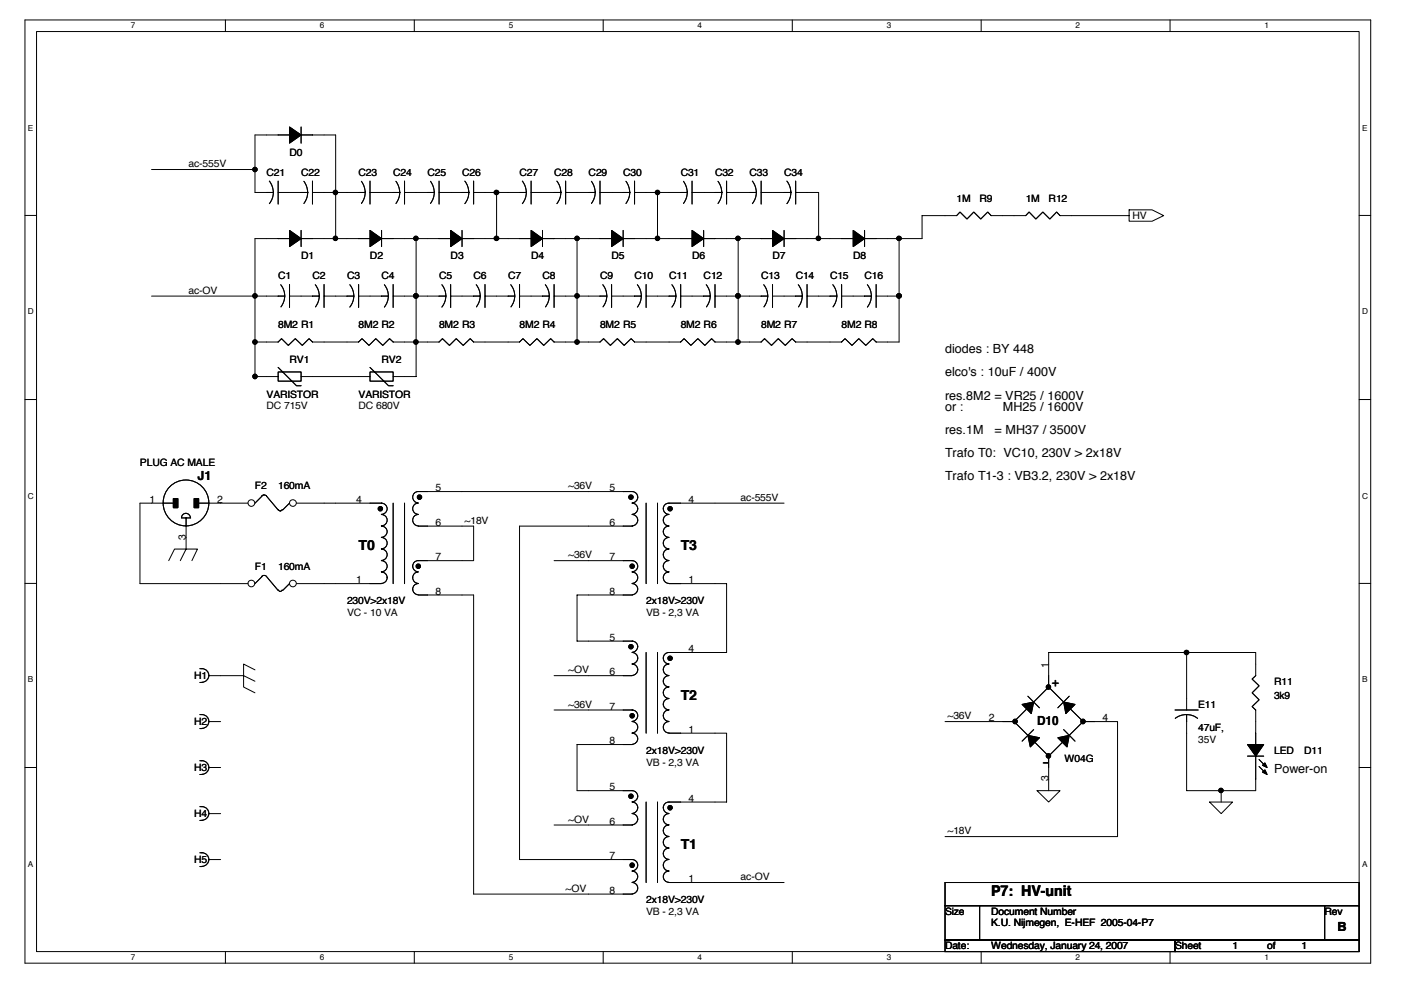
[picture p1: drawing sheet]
<svg xmlns="http://www.w3.org/2000/svg" width="297mm" height="210mm" viewBox="0 0 297 210" stroke-linecap="round" stroke-linejoin="round" font-family="sans-serif">
<path d="M5.3 4.2h285.3v200h-285.3zM7.7 6.7h280.5v195.1h-280.5z" fill="none" stroke="#000" stroke-width=".21"/>
<g fill="#fff">
<path d="M27.8 4.5h.9v1.9h-.9z"/>
<path d="M27.8 202h.9v1.9h-.9z"/>
</g>
<path d="M47.8 4.2v2.5M47.8 201.8v2.4" fill="none" stroke="#000" stroke-width=".21"/>
<g fill="#fff">
<path d="M67.8 4.5h.9v1.9h-.9z"/>
<path d="M67.8 202h.9v1.9h-.9z"/>
</g>
<path d="M87.8 4.2v2.5M87.8 201.8v2.4" fill="none" stroke="#000" stroke-width=".21"/>
<g fill="#fff">
<path d="M107.9 4.5h.9v1.9h-.9z"/>
<path d="M107.9 202h.9v1.9h-.9z"/>
</g>
<path d="M127.9 4.2v2.5M127.9 201.8v2.4" fill="none" stroke="#000" stroke-width=".21"/>
<g fill="#fff">
<path d="M147.9 4.5h.9v1.9h-.9z"/>
<path d="M147.9 202h.9v1.9h-.9z"/>
</g>
<path d="M168 4.2v2.5M168 201.8v2.4" fill="none" stroke="#000" stroke-width=".21"/>
<g fill="#fff">
<path d="M188 4.5h.9v1.9h-.9z"/>
<path d="M188 202h.9v1.9h-.9z"/>
</g>
<path d="M208 4.2v2.5M208 201.8v2.4" fill="none" stroke="#000" stroke-width=".21"/>
<g fill="#fff">
<path d="M228.1 4.5h.9v1.9h-.9z"/>
<path d="M228.1 202h.9v1.9h-.9z"/>
</g>
<path d="M248.1 4.2v2.5M248.1 201.8v2.4" fill="none" stroke="#000" stroke-width=".21"/>
<g fill="#fff">
<path d="M268.1 4.5h.9v1.9h-.9z"/>
<path d="M268.1 202h.9v1.9h-.9z"/>
<path d="M5.9 26.2h1.2v1.9h-1.2z"/>
<path d="M288.8 26.2h1.1v1.9h-1.1z"/>
<path d="M5.9 65.2h1.3v1.9h-1.3z"/>
<path d="M288.8 65.2h1.2v1.9h-1.2z"/>
</g>
<path d="M5.3 45.7h2.4M288.2 45.7h2.4" fill="none" stroke="#000" stroke-width=".21"/>
<g fill="#fff">
<path d="M5.9 104.2h1.3v1.9h-1.3z"/>
<path d="M288.8 104.2h1.2v1.9h-1.2z"/>
</g>
<path d="M5.3 84.7h2.4M288.2 84.7h2.4" fill="none" stroke="#000" stroke-width=".21"/>
<g fill="#fff">
<path d="M5.9 143.2h1.2v1.9h-1.2z"/>
<path d="M288.8 143.2h1.1v1.9h-1.1z"/>
</g>
<path d="M5.3 123.7h2.4M288.2 123.7h2.4" fill="none" stroke="#000" stroke-width=".21"/>
<g fill="#fff">
<path d="M5.9 182.2h1.2v1.9h-1.2z"/>
<path d="M288.8 182.2h1.1v1.9h-1.1z"/>
</g>
<g fill="none" stroke="#000" stroke-width=".21">
<path d="M32.1 35.9h22M61.4 28.6h-7.3v12.2M63.8 28.6h7.4v22M63.8 26.9v3.5M110.7 38.4l.6 .9 .3 1.5-.1 1-.8 1.4M112.6 38.4v4.9M144.9 38.4l.5 .9 .3 1.5-.1 1-.7 1.3M146.7 38.4v4.9M56.5 50.6h-2.4v29.2h4.9M68.7 50.6h4.9M68.7 40.8h4.9M85.8 50.6h4.8"/>
<path d="M88.2 50.6v29.2h-2.4M102.8 50.6h9.8M102.8 40.8h8.8M105.3 40.8v9.8M112.6 40.8h2.4M115 50.6h9.8M115 48.9v3.4M122.3 50.6v21.9M137 50.6h4.9M137 40.8h8.8M139.4 40.8v9.8M146.7 40.8h2.5"/>
<path d="M154.1 50.6h4.8M156.5 50.6v21.9M171.1 50.6h4.9M171.1 40.8h2.5v9.8M190.6 50.6v21.9h-2.4M200.4 45.7h-4.9v4.9h-7.3M212.6 45.7h4.9l.7-.7 1.4 1.4 1.5-1.4 1.5 1.4 1.4-1.4 .7 .7h14.7M239.4 44.5h4.9l2.4 1.2-2.4 1.2h-4.9zM32.1 62.8h24.4M54.1 72.5h2.4M59 78.9h4.8v1.9h-4.8zM59 77.9l3.9 3.9h.9"/>
<path d="M63.8 79.8h12.2M68.7 72.5h4.9M85.8 72.5h4.8M85.8 62.8h4.8M102.8 72.5h4.9M119.9 72.5h4.9M119.9 62.8h4.9M137 72.5h4.9M154.1 72.5h4.8M154.1 62.8h4.8M171.1 72.5h4.9M188.2 62.8h2.4"/>
<path d="M32.1 106.7h-2.4v17h17.1M35.8 118.9l1.2-2.5h4.9l-1.2 2.5M39.5 114v2.4l-1.3 2.5M68.7 106.7h2.5M98 111.5h2.4v7.4h-2.4M98 104.2h26.8M117.5 118.9h7.3M124.8 111.5h-14.6v70.7h14.6M151.6 106.7h14.6M68.7 123.7h2.5M98 126.2h2.4v63.4h24.4M124.8 126.2h-2.5v9.7h2.5"/>
<path d="M151.6 123.7h2.5v14.6h-2.5M251.6 138.3v9.8M46.8 143.3h4.8l2.5 1.1M54.1 142l-2.5-1.2v4.9l2.5 1.2M117.5 150.5h7.3M117.5 143.3h7.3M124.8 157.9h-2.5v9.7h2.5M151.6 155.4h2.5v14.7h-2.5M200.4 153h9.7M222.3 140.8v-2.5h43.9v2.5M234.5 153h2.4v24.4h-36.5M251.6 155.4v12.2h14.6"/>
<path d="M5.3 162.7h2.4M117.5 174.9h7.3M219.9 167.6h4.8l-2.4 2.5zM222.3 165.2v2.4M256.5 170.1h4.8l-2.4 2.4zM258.9 167.6v2.5M288.2 162.7h2.4M151.6 187.1h14.6M200.4 187.1h87.8v4.9h-87.8zM200.4 192h7.3v7.3h-7.3zM200.4 199.3h48.7v2.5h-48.7zM207.7 192h73.1v7.3h-73.1z"/>
<path d="M249.1 199.3h39.1v2.5h-39.1zM280.8 192h7.4v7.3h-7.4z"/>
</g>
<g fill="#000" stroke="#000" stroke-width=".21">
<path d="M61.4 26.9l2.4 1.7-2.4 1.8z" fill-rule="evenodd"/>
<path d="M61.4 26.9l2.4 1.7-2.4 1.8z" fill-rule="evenodd"/>
<path d="M112.6 48.9l2.4 1.7-2.4 1.7z" fill-rule="evenodd"/>
<path d="M112.6 48.9l2.4 1.7-2.4 1.7z" fill-rule="evenodd"/>
<circle cx="54.1" cy="35.9" r=".47"/>
<circle cx="71.1" cy="40.8" r=".47"/>
<circle cx="71.1" cy="50.5" r=".47"/>
<circle cx="88.2" cy="50.5" r=".47"/>
<circle cx="105.3" cy="40.8" r=".48"/>
<circle cx="105.3" cy="50.5" r=".48"/>
<circle cx="122.3" cy="50.5" r=".47"/>
<circle cx="139.4" cy="40.8" r=".47"/>
<circle cx="139.4" cy="50.5" r=".47"/>
<circle cx="156.5" cy="50.5" r=".47"/>
<circle cx="173.5" cy="50.5" r=".47"/>
<circle cx="190.6" cy="50.5" r=".48"/>
<circle cx="54" cy="79.8" r=".48"/>
<circle cx="54.1" cy="62.7" r=".47"/>
<circle cx="54.1" cy="72.5" r=".47"/>
<circle cx="88.2" cy="72.5" r=".47"/>
<circle cx="88.2" cy="62.7" r=".47"/>
<circle cx="122.3" cy="62.7" r=".47"/>
<circle cx="122.3" cy="72.5" r=".47"/>
<circle cx="156.5" cy="72.5" r=".47"/>
<circle cx="156.5" cy="62.7" r=".47"/>
<circle cx="190.6" cy="62.7" r=".48"/>
<circle cx="251.6" cy="138.3" r=".48"/>
<circle cx="258.9" cy="167.6" r=".47"/>
</g>
<circle cx="53.3" cy="106.7" r=".71" fill="#fff" stroke="#000" stroke-width=".21"/>
<path d="M46.8 106.7h5.8" fill="none" stroke="#000" stroke-width=".21"/>
<circle cx="62.1" cy="106.7" r=".71" fill="#fff" stroke="#000" stroke-width=".21"/>
<g fill="none" stroke="#000" stroke-width=".21">
<path d="M57.1 38.4l.5 .9 .4 1.5-.2 1-.7 1.4M59 38.4v4.9M64.4 38.4l.5 .9 .3 1.5-.1 1-.7 1.3M66.3 38.4v4.9M83.9 38.4l.5 .9 .4 1.5-.2 1-.7 1.3M85.8 38.4v4.9M91.3 38.4l.5 .9 .3 1.5-.2 1-.6 1.3M93.1 38.4v4.9M98.6 38.4l.5 .9 .3 1.5-.1 1-.7 1.4M100.4 38.4v4.9M118.1 38.4l.5 .9 .3 1.4-.1 1.1-.7 1.4M119.9 38.4v4.9"/>
<path d="M125.4 38.4l.5 .9 .3 1.5-.1 1-.7 1.3M127.2 38.4v4.9M132.7 38.4l.5 .9 .3 1.5-.1 1-.7 1.3M134.5 38.4v4.9M152.2 38.4l.5 .9 .3 1.5-.1 1-.7 1.3M154.1 38.4v4.9M159.5 38.4l.5 .9 .4 1.5-.2 1-.7 1.4M161.4 38.4v4.9M54.1 40.8h3.9M56.5 50.6h4.9M59 40.8h6.3M63.8 50.6h4.9"/>
<path d="M63.8 48.9v3.4M66.3 40.8h2.4M73.6 50.6h4.8M80.9 40.8h3.9M80.9 50.6h4.9M80.9 48.9v3.4M85.8 40.8h6.3M90.6 50.6h4.9M93.1 40.8h6.3M98 50.6h4.8M98 48.9v3.4M100.4 40.8h2.4"/>
<path d="M115 40.8h4M119.9 40.8h6.3M124.8 50.6h4.9M127.2 40.8h6.4M132.1 50.6h4.9M132.1 48.9v3.4M134.5 40.8h2.5M141.9 50.6h4.8M149.2 40.8h3.9M149.2 50.6h4.9M149.2 48.9v3.4M154.1 40.8h6.3"/>
<path d="M158.9 50.6h4.9M161.4 40.8h2.4M166.2 50.6h4.9M166.2 48.9v3.4M176 50.6h4.9M183.3 50.6h4.9M183.3 48.9v3.4M200.4 45.7h2.4l.7-.7 1.5 1.4 1.5-1.4 1.4 1.4 1.5-1.4 .7 .7h2.5M56.5 72.5h2.5l.7-.7 1.4 1.4 1.5-1.4 1.5 1.4 1.4-1.4 .8 .7h2.4M56.5 62.8h3.9M59.5 60.4a3.8 3.8 0 0 1 .1 4.7M61.4 62.8h6.3"/>
<path d="M61.4 60.3v4.9M66.8 60.4a3.8 3.8 0 0 1 .1 4.7M68.7 62.8h6.4M68.7 60.3v4.9M73.6 72.5h2.4l.8-.7 1.4 1.4 1.5-1.4 1.5 1.4 1.4-1.4 .8 .7h2.4M74.2 60.4a3.7 3.7 0 0 1 0 4.7M76 62.8h2.4M76 79.8h2.4M76 60.3v4.9M78.4 78.9h5v1.9h-5zM78.4 77.9l4 3.9h1M83.4 79.8h2.4"/>
<path d="M90.6 72.5h2.5l.7-.7 1.5 1.4 1.4-1.4 1.5 1.4 1.5-1.4 .7 .7h2.4M90.6 62.8h4M93.7 60.4a3.7 3.7 0 0 1 0 4.7M95.5 62.8h6.4M95.5 60.3v4.9M101 60.4a3.8 3.8 0 0 1 0 4.7M102.8 62.8h6.4M102.8 60.3v4.9M107.7 72.5h2.5l.7-.7 1.5 1.4 1.4-1.4 1.5 1.4 1.5-1.4 .7 .7h2.4M108.3 60.4a3.8 3.8 0 0 1 0 4.7M110.2 62.8h6.3M110.2 60.3v4.9"/>
<path d="M115.6 60.4a3.8 3.8 0 0 1 .1 4.7M117.5 62.8h2.4M117.5 60.3v4.9M124.8 72.5h2.4l.8-.7 1.4 1.4 1.5-1.4 1.4 1.4 1.5-1.4 .7 .7h2.5M124.8 62.8h3.9M127.8 60.4a3.8 3.8 0 0 1 0 4.7M129.7 62.8h6.3M129.7 60.3v4.9M135.1 60.4a3.7 3.7 0 0 1 0 4.7M137 62.8h2.4M137 60.3v4.9M141.9 72.5h2.4l.7-.7 1.5 1.4 1.5-1.4 1.4 1.4 1.5-1.4 .7 .7h2.5"/>
<path d="M146.7 62.8h3.9M149.7 60.4a3.8 3.8 0 0 1 .1 4.7M151.6 62.8h2.5M151.6 60.3v4.9M158.9 72.5h2.5l.7-.7 1.5 1.4 1.4-1.4 1.5 1.4 1.4-1.4 .8 .7h2.4M158.9 62.8h3.9M161.9 60.4a3.8 3.8 0 0 1 .1 4.7M163.8 62.8h6.3M163.8 60.3v4.9M169.2 60.4a3.8 3.8 0 0 1 .1 4.7M171.1 62.8h6.4M171.1 60.3v4.9"/>
<path d="M176 72.5h2.4l.8-.7 1.4 1.4 1.5-1.4 1.5 1.4 1.4-1.4 .8 .7h2.4M176.6 60.4a3.8 3.8 0 0 1 0 4.7M178.4 62.8h6.4M178.4 60.3v4.9M183.9 60.4a3.7 3.7 0 0 1 0 4.7M185.8 62.8h2.4M185.8 60.3v4.9M32.1 106.7h4.6M38.5 109.8a.95 .95 0 0 1 .9-1 .95 .95 0 0 1 1 1M38.5 109.8h1.9M39.5 109.8v4.2M42.1 106.7h4.7"/>
<path d="M55.5 105.2a.71 .71 0 0 1 1 0M55.5 105.2l-1.4 1.5M56.5 105.2l2.5 2.9M59 108a.42 .42 0 0 0 .4 .3 .42 .42 0 0 0 .4-.3M61.4 106.7l-1.5 1.4M62.9 106.7h5.8M71.2 106.7h9.7M80.9 118.9a1.19 1.19 0 0 1 1.2 1.2 1.19 1.19 0 0 1-1.2 1.1M80.9 114a1.23 1.23 0 0 1 1.2 1.2 1.23 1.23 0 0 1-1.2 1.2 1.21 1.21 0 0 1 1.2 1.2 1.21 1.21 0 0 1-1.2 1.2M80.9 109.1a1.23 1.23 0 0 1 1.2 1.2 1.23 1.23 0 0 1-1.2 1.2 1.19 1.19 0 0 1 1.2 1.2 1.19 1.19 0 0 1-1.2 1.2M80.9 106.7a1.19 1.19 0 0 1 1.2 1.2 1.19 1.19 0 0 1-1.2 1.2M83.4 106.7v17"/>
<path d="M85.8 106.7v17M88.6 104.2a1.21 1.21 0 0 0-1.1 1.2 1.21 1.21 0 0 0 1.1 1.2M88.6 106.7a1.19 1.19 0 0 0-1.1 1.2 1.19 1.19 0 0 0 1.1 1.2M88.6 109.1a1.21 1.21 0 0 0-1.1 1.2 1.21 1.21 0 0 0 1.1 1.2M88.6 118.9a1.19 1.19 0 0 0-1.1 1.2 1.19 1.19 0 0 0 1.1 1.1M88.7 118.9h9.3M88.7 111.5h9.3M88.7 104.2h9.3M124.8 104.2h9.2a1.21 1.21 0 0 1 1.2 1.2 1.21 1.21 0 0 1-1.2 1.2M124.8 118.9h9.2a1.19 1.19 0 0 1 1.2 1.2 1.19 1.19 0 0 1-1.2 1.1M134 106.7a1.19 1.19 0 0 1 1.2 1.2 1.19 1.19 0 0 1-1.2 1.2M134 109.1a1.21 1.21 0 0 1 1.2 1.2 1.21 1.21 0 0 1-1.2 1.2h-9.2"/>
<path d="M137 106.7v17M139.4 106.7v17M141.8 118.9a1.19 1.19 0 0 0-1.2 1.2 1.19 1.19 0 0 0 1.2 1.1M141.8 114a1.23 1.23 0 0 0-1.2 1.2 1.23 1.23 0 0 0 1.2 1.2 1.21 1.21 0 0 0-1.2 1.2 1.21 1.21 0 0 0 1.2 1.2M141.8 109.1a1.23 1.23 0 0 0-1.2 1.2 1.23 1.23 0 0 0 1.2 1.2 1.19 1.19 0 0 0-1.2 1.2 1.19 1.19 0 0 0 1.2 1.2M151.6 106.7h-9.8a1.19 1.19 0 0 0-1.2 1.2 1.19 1.19 0 0 0 1.2 1.2M71.2 123.7h9.7M80.9 121.3a1.21 1.21 0 0 1 1.2 1.2 1.21 1.21 0 0 1-1.2 1.2M88.6 123.7a1.19 1.19 0 0 0-1.1 1.2 1.19 1.19 0 0 0 1.1 1.2M88.6 121.3a1.21 1.21 0 0 0-1.1 1.2 1.21 1.21 0 0 0 1.1 1.2M88.7 126.2h9.3M124.8 135.9h9.2a1.19 1.19 0 0 1 1.2 1.2 1.19 1.19 0 0 1-1.2 1.2"/>
<path d="M124.8 126.2h9.3M134 123.7a1.19 1.19 0 0 1 1.2 1.2 1.19 1.19 0 0 1-1.2 1.2M134 121.3a1.21 1.21 0 0 1 1.2 1.2 1.21 1.21 0 0 1-1.2 1.2M134 138.3a1.21 1.21 0 0 1 1.2 1.3 1.21 1.21 0 0 1-1.2 1.2 1.23 1.23 0 0 1 1.2 1.2 1.23 1.23 0 0 1-1.2 1.2M137 138.3v17.1M139.4 138.3v17.1M141.8 121.3a1.21 1.21 0 0 0-1.2 1.2 1.21 1.21 0 0 0 1.2 1.2M141.9 123.7h9.7M151.6 138.3h-9.8a1.23 1.23 0 0 0-1.2 1.3 1.23 1.23 0 0 0 1.2 1.2 1.21 1.21 0 0 0-1.2 1.2 1.21 1.21 0 0 0 1.2 1.2M42.4 154.5h.4M42.4 151.5h.4M42.4 144.7h.4"/>
<path d="M42.4 141.8h.4M42.8 151.5a1.46 1.46 0 0 1 1.5 1.5 1.46 1.46 0 0 1-1.5 1.4M42.8 141.8a1.44 1.44 0 0 1 1.5 1.4 1.44 1.44 0 0 1-1.5 1.5M44.3 153h2.5M44.3 143.3h2.5M124.8 150.5h9.2a1.23 1.23 0 0 1 1.2 1.3 1.23 1.23 0 0 1-1.2 1.2 1.21 1.21 0 0 1 1.2 1.2 1.21 1.21 0 0 1-1.2 1.2M124.8 143.3h9.3M124.8 157.9h9.3M134 155.4a1.19 1.19 0 0 1 1.2 1.2 1.19 1.19 0 0 1-1.2 1.2M141.8 150.5a1.23 1.23 0 0 0-1.2 1.3 1.23 1.23 0 0 0 1.2 1.2 1.21 1.21 0 0 0-1.2 1.2 1.21 1.21 0 0 0 1.2 1.2M141.8 148.1a1.19 1.19 0 0 0-1.2 1.2 1.19 1.19 0 0 0 1.2 1.2M141.8 145.7a1.21 1.21 0 0 0-1.2 1.2 1.21 1.21 0 0 0 1.2 1.2"/>
<path d="M141.8 143.3a1.19 1.19 0 0 0-1.2 1.1 1.19 1.19 0 0 0 1.2 1.2M141.9 155.4h9.7M210.1 153h4.9M217.9 150.1l-2.9 2.9 2.9 2.9M217.9 147.6l2.5 2.5M219.2 157.1l3.1 3.2 3.2-3.2M219.2 148.8l3.1-3.1 3.2 3.1M219.2 154.7l-2.5 2.4M222.3 140.8v4.9M225.5 154.7l2.4 2.4M226.7 147.6l-2.4 2.5M226.7 150.1l3 2.9-3 2.9"/>
<path d="M229.7 153h4.8M249.1 150.5h4.9M249.2 152.3a3.9 3.9 0 0 1 4.7 0M251.6 148.1v2.4M251.6 151.5v3.9M266.2 140.8v2.5l-.7 .7 1.5 1.4-1.5 1.5 1.5 1.5-1.5 1.4 .7 .7v7.4M42.4 164.2h.4M42.4 161.3h.4M42.4 173.9h.4M42.4 171h.4M42.8 161.3a1.44 1.44 0 0 1 1.5 1.4 1.44 1.44 0 0 1-1.5 1.5M42.8 171a1.44 1.44 0 0 1 1.5 1.5 1.44 1.44 0 0 1-1.5 1.4"/>
<path d="M44.3 162.7h2.5M44.3 172.5h2.5M124.8 167.6h9.2a1.19 1.19 0 0 1 1.2 1.2 1.19 1.19 0 0 1-1.2 1.2M124.8 174.9h9.3M134 170.1a1.21 1.21 0 0 1 1.2 1.2 1.21 1.21 0 0 1-1.2 1.2M134 172.5a1.19 1.19 0 0 1 1.2 1.2 1.19 1.19 0 0 1-1.2 1.2M137 170.1v17M139.4 170.1v17M141.8 179.8a1.19 1.19 0 0 0-1.2 1.2 1.19 1.19 0 0 0 1.2 1.2M141.8 174.9a1.23 1.23 0 0 0-1.2 1.2 1.23 1.23 0 0 0 1.2 1.3 1.21 1.21 0 0 0-1.2 1.2 1.21 1.21 0 0 0 1.2 1.2M141.8 172.5a1.19 1.19 0 0 0-1.2 1.2 1.19 1.19 0 0 0 1.2 1.2M151.6 170.1h-9.8a1.21 1.21 0 0 0-1.2 1.2 1.21 1.21 0 0 0 1.2 1.2"/>
<path d="M222.3 160.1v5.1M264.5 160.3h3.4M266.2 160.3v7.3M267 161l1.4 1.5M267 162.5l1.4 1.5M42.4 183.7h.4M42.4 180.8h.4M42.8 180.8a1.44 1.44 0 0 1 1.5 1.4 1.44 1.44 0 0 1-1.5 1.5M44.3 182.2h2.5M124.8 182.2h9.2a1.21 1.21 0 0 1 1.2 1.3 1.21 1.21 0 0 1-1.2 1.2M134 187.1a1.21 1.21 0 0 1 1.2 1.2 1.21 1.21 0 0 1-1.2 1.2l-9.2 .1M134 184.7a1.19 1.19 0 0 1 1.2 1.2 1.19 1.19 0 0 1-1.2 1.2"/>
<path d="M141.8 182.2a1.21 1.21 0 0 0-1.2 1.3 1.21 1.21 0 0 0 1.2 1.2M141.8 184.7a1.19 1.19 0 0 0-1.2 1.2 1.19 1.19 0 0 0 1.2 1.2M141.9 187.1h9.7"/>
<circle cx="39.4" cy="106.6" r="4.9"/>
</g>
<g fill="#000" stroke="#000" stroke-width=".21">
<path d="M61.4 48.9l2.4 1.7-2.4 1.7z" fill-rule="evenodd"/>
<path d="M61.4 48.9l2.4 1.7-2.4 1.7z" fill-rule="evenodd"/>
<path d="M78.4 48.9l2.5 1.7-2.5 1.7z" fill-rule="evenodd"/>
<path d="M78.4 48.9l2.5 1.7-2.5 1.7z" fill-rule="evenodd"/>
<path d="M95.5 48.9l2.5 1.7-2.5 1.7z" fill-rule="evenodd"/>
<path d="M95.5 48.9l2.5 1.7-2.5 1.7z" fill-rule="evenodd"/>
<path d="M129.7 48.9l2.4 1.7-2.4 1.7z" fill-rule="evenodd"/>
<path d="M129.7 48.9l2.4 1.7-2.4 1.7z" fill-rule="evenodd"/>
<path d="M146.7 48.9l2.5 1.7-2.5 1.7z" fill-rule="evenodd"/>
<path d="M146.7 48.9l2.5 1.7-2.5 1.7z" fill-rule="evenodd"/>
<path d="M163.8 48.9l2.4 1.7-2.4 1.7z" fill-rule="evenodd"/>
<path d="M163.8 48.9l2.4 1.7-2.4 1.7z" fill-rule="evenodd"/>
<path d="M180.9 48.9l2.4 1.7-2.4 1.7z" fill-rule="evenodd"/>
<path d="M180.9 48.9l2.4 1.7-2.4 1.7z" fill-rule="evenodd"/>
<path d="M36.7 105.7h1v2h-1z" fill-rule="evenodd"/>
<path d="M36.7 105.7h1v2h-1z" fill-rule="evenodd"/>
<path d="M41.1 105.7h1v2h-1z" fill-rule="evenodd"/>
<path d="M41.1 105.7h1v2h-1z" fill-rule="evenodd"/>
<path d="M217.9 155.9l2.5 .5-2 2z" fill-rule="evenodd"/>
<path d="M217.9 155.9l2.5 .5-2 2z" fill-rule="evenodd"/>
<path d="M216.7 149.4l2.5-.6-.5 2.5z" fill-rule="evenodd"/>
<path d="M216.7 149.4l2.5-.6-.5 2.5z" fill-rule="evenodd"/>
<path d="M225.5 148.8l2.4 .6-1.9 1.9z" fill-rule="evenodd"/>
<path d="M225.5 148.8l2.4 .6-1.9 1.9z" fill-rule="evenodd"/>
<path d="M224.3 156.4l2.4-.5-.5 2.5z" fill-rule="evenodd"/>
<path d="M224.3 156.4l2.4-.5-.5 2.5z" fill-rule="evenodd"/>
<path d="M264.5 157.9h3.4l-1.7 2.4z" fill-rule="evenodd"/>
<path d="M264.5 157.9h3.4l-1.7 2.4z" fill-rule="evenodd"/>
<path d="M267.7 163.7l.5-.5 .4 1z" fill-rule="evenodd"/>
<path d="M267.7 162.3l.5-.5 .4 .9z" fill-rule="evenodd"/>
<path d="M267.7 163.7l.5-.5 .4 1z" fill-rule="evenodd"/>
<path d="M267.7 162.3l.5-.5 .4 .9z" fill-rule="evenodd"/>
<circle cx="80.6" cy="107.9" r=".47"/>
<circle cx="88.9" cy="105.4" r=".47"/>
<circle cx="133.8" cy="105.4" r=".47"/>
<circle cx="142.1" cy="107.9" r=".47"/>
<circle cx="88.7" cy="120.1" r=".47"/>
<circle cx="133.8" cy="137.1" r=".47"/>
<circle cx="134" cy="120.1" r=".47"/>
<circle cx="142.1" cy="139.6" r=".47"/>
<circle cx="134" cy="151.8" r=".47"/>
<circle cx="215.2" cy="153" r=".48"/>
<circle cx="222.3" cy="145.7" r=".47"/>
<circle cx="229.6" cy="153" r=".48"/>
<circle cx="133.8" cy="168.8" r=".47"/>
<circle cx="142.1" cy="171.3" r=".48"/>
<circle cx="222.3" cy="160.3" r=".47"/>
<circle cx="134" cy="183.4" r=".48"/>
</g>
<circle cx="53.3" cy="123.7" r=".71" fill="#fff" stroke="#000" stroke-width=".21"/>
<path d="M46.8 123.7h5.8" fill="none" stroke="#000" stroke-width=".21"/>
<circle cx="62.1" cy="123.7" r=".71" fill="#fff" stroke="#000" stroke-width=".21"/>
<g fill="none" stroke="#000" stroke-width=".21">
<path d="M76.6 38.4l.5 .9 .3 1.5-.1 1-.7 1.3M78.4 38.4v4.9M166.8 38.4l.6 .9 .3 1.5-.2 1-.7 1.4M168.7 38.4v4.9M73.6 40.8h3.9M78.4 40.8h2.5M163.8 40.8h3.9M168.7 40.8h2.4M78.4 62.8h4M81.5 60.4a3.7 3.7 0 0 1 0 4.7M83.4 62.8h2.4M83.4 60.3v4.9"/>
<path d="M139.4 62.8h3.9M142.5 60.4a3.7 3.7 0 0 1 0 4.7M144.3 62.8h2.4M144.3 60.3v4.9M55.5 122.2a.71 .71 0 0 1 1 0M55.5 122.3l-1.4 1.4M56.5 122.3l2.5 2.9M59 125.1a.42 .42 0 0 0 .4 .3 .42 .42 0 0 0 .4-.3M61.4 123.7l-1.5 1.5M62.9 123.7h5.8"/>
</g>
<g fill="#000" stroke="#000" stroke-width=".21">
<circle cx="54.1" cy="35.9" r=".47"/>
<circle cx="71.1" cy="40.8" r=".47"/>
<circle cx="71.1" cy="50.5" r=".47"/>
<circle cx="88.2" cy="50.5" r=".47"/>
<circle cx="105.3" cy="40.8" r=".48"/>
<circle cx="105.3" cy="50.5" r=".48"/>
<circle cx="122.3" cy="50.5" r=".47"/>
<circle cx="139.4" cy="40.8" r=".47"/>
<circle cx="139.4" cy="50.5" r=".47"/>
<circle cx="156.5" cy="50.5" r=".47"/>
<circle cx="173.5" cy="50.5" r=".47"/>
<circle cx="190.6" cy="50.5" r=".48"/>
<circle cx="54" cy="79.8" r=".48"/>
<circle cx="54.1" cy="62.7" r=".47"/>
<circle cx="54.1" cy="72.5" r=".47"/>
<circle cx="88.2" cy="72.5" r=".47"/>
<circle cx="88.2" cy="62.7" r=".47"/>
<circle cx="122.3" cy="62.7" r=".47"/>
<circle cx="122.3" cy="72.5" r=".47"/>
<circle cx="156.5" cy="72.5" r=".47"/>
<circle cx="156.5" cy="62.7" r=".47"/>
<circle cx="190.6" cy="62.7" r=".48"/>
<circle cx="251.6" cy="138.3" r=".48"/>
<circle cx="258.9" cy="167.6" r=".47"/>
</g>
<text font-size="3.1" x="210.1" y="190">P7: HV-unit</text>
<g font-size="2.9">
<text x="76" y="116.7">T0</text>
<text x="144.3" y="116.7">T3</text>
<text x="144.3" y="148.4">T2</text>
<text x="144.3" y="180.1">T1</text>
</g>
<g font-size="2.7">
<text x="200.4" y="74.9">diodes : BY 448</text>
<text x="200.4" y="79.8">elco's : 10uF / 400V</text>
<text x="200.4" y="84.7">res.8M2 = VR25 / 1600V</text>
<text x="200.4" y="87.1">or :</text>
<text x="212.6" y="87.1">MH25 / 1600V</text>
<text x="200.4" y="92">res.1M</text>
<text x="210.9" y="92">= MH37 / 3500V</text>
<text x="41.9" y="101.8">J1</text>
<text x="200.4" y="96.9">Trafo T0: VC10, 230V &gt; 2x18V</text>
<text x="200.4" y="101.8">Trafo T1-3 : VB3.2, 230V &gt; 2x18V</text>
<text x="224.6" y="145.7" transform="rotate(-90 224.6 145.7)">+</text>
<text x="219.9" y="153.8">D10</text>
<text x="222.6" y="161" transform="rotate(180 222.6 161)">-</text>
<text x="270.1" y="164">Power-on</text>
<text x="283.5" y="197.4">B</text>
</g>
<g font-size="2.2">
<text x="40" y="35.4">ac-555V</text>
<text x="61.4" y="33.1">D0</text>
<text x="56.5" y="37.2">C21</text>
<text x="63.8" y="37.2">C22</text>
<text x="76" y="37.2">C23</text>
<text x="83.4" y="37.2">C24</text>
<text x="90.6" y="37.2">C25</text>
<text x="98" y="37.2">C26</text>
<text x="110.2" y="37.2">C27</text>
<text x="117.5" y="37.2">C28</text>
<text x="124.8" y="37.2">C29</text>
<text x="132.1" y="37.2">C30</text>
<text x="144.3" y="37.2">C31</text>
<text x="151.6" y="37.2">C32</text>
<text x="158.9" y="37.2">C33</text>
<text x="166.2" y="37.2">C34</text>
<text x="202.8" y="42.8">1M</text>
<text x="207.7" y="42.8">R9</text>
<text x="217.5" y="42.8">1M</text>
<text x="222.3" y="42.8">R12</text>
<text x="240.1" y="46.5">HV</text>
<text x="59" y="59.1">C1</text>
<text x="63.8" y="55">D1</text>
<text x="66.3" y="59.1">C2</text>
<text x="73.6" y="59.1">C3</text>
<text x="78.4" y="55">D2</text>
<text x="80.9" y="59.1">C4</text>
<text x="93.1" y="59.1">C5</text>
<text x="95.5" y="55">D3</text>
<text x="100.4" y="59.1">C6</text>
<text x="107.7" y="59.1">C7</text>
<text x="112.6" y="55">D4</text>
<text x="115" y="59.1">C8</text>
<text x="127.2" y="59.1">C9</text>
<text x="129.7" y="55">D5</text>
<text x="134.5" y="59.1">C10</text>
<text x="141.9" y="59.1">C11</text>
<text x="146.7" y="55">D6</text>
<text x="149.2" y="59.1">C12</text>
<text x="161.4" y="59.1">C13</text>
<text x="163.8" y="55">D7</text>
<text x="168.7" y="59.1">C14</text>
<text x="176" y="59.1">C15</text>
<text x="180.9" y="55">D8</text>
<text x="183.3" y="59.1">C16</text>
<text x="40" y="62.3">ac-OV</text>
<text x="59" y="69.6">8M2 R1</text>
<text x="76" y="69.6">8M2 R2</text>
<text x="93.1" y="69.6">8M2 R3</text>
<text x="110.2" y="69.6">8M2 R4</text>
<text x="127.2" y="69.6">8M2 R5</text>
<text x="144.3" y="69.6">8M2 R6</text>
<text x="161.4" y="69.6">8M2 R7</text>
<text x="178.4" y="69.6">8M2 R8</text>
<text x="61.4" y="77">RV1</text>
<text x="80.9" y="77">RV2</text>
<text x="56.5" y="84.3">VARISTOR</text>
<text x="56.5" y="86.7">DC 715V</text>
<text x="76" y="86.7">DC 680V</text>
<text x="76" y="84.3">VARISTOR</text>
<text x="29.7" y="98.9">PLUG AC MALE</text>
<text x="31.7" y="106.6">1</text>
<text x="46" y="106.6">2</text>
<text x="54.1" y="103.8">F2</text>
<text x="59" y="103.8">160mA</text>
<text x="75.5" y="106.6">4</text>
<text x="92.3" y="104.2">5</text>
<text x="120.4" y="103.7">~36V</text>
<text x="129.2" y="104.2">5</text>
<text x="146" y="106.6">4</text>
<text x="157" y="106.2">ac-555V</text>
<text x="92.3" y="111.5">6</text>
<text x="98.5" y="111">~18V</text>
<text x="129.2" y="111.5">6</text>
<text x="39.4" y="114.5" transform="rotate(-90 39.4 114.5)">3</text>
<text x="92.3" y="118.8">7</text>
<text x="120.4" y="118.4">~36V</text>
<text x="129.2" y="118.8">7</text>
<text x="54.1" y="120.9">F1</text>
<text x="59" y="120.9">160mA</text>
<text x="75.5" y="123.7">1</text>
<text x="146" y="123.7">1</text>
<text x="73.6" y="130.6">VC - 10 VA</text>
<text x="73.6" y="128.1">230V&gt;2x18V</text>
<text x="92.3" y="126.1">8</text>
<text x="129.2" y="126.1">8</text>
<text x="137" y="130.6">VB - 2,3 VA</text>
<text x="137" y="128.1">2x18V&gt;230V</text>
<text x="129.2" y="135.9">5</text>
<text x="120.4" y="142.7">~OV</text>
<text x="129.2" y="143.2">6</text>
<text x="146" y="138.3">4</text>
<text x="222.3" y="141.6" transform="rotate(-90 222.3 141.6)">1</text>
<text x="41.1" y="144">H1</text>
<text x="270.1" y="145.2">R11</text>
<text x="270.1" y="148.2">3k9</text>
<text x="41.1" y="153.8">H2</text>
<text x="120.4" y="150">~36V</text>
<text x="129.2" y="150.5">7</text>
<text x="146" y="155.4">1</text>
<text x="200.9" y="152.5">~36V</text>
<text x="209.6" y="153">2</text>
<text x="233.8" y="153">4</text>
<text x="254" y="150.1">E11</text>
<text x="254" y="155">47uF,</text>
<text x="129.2" y="157.8">8</text>
<text x="137" y="159.9">2x18V&gt;230V</text>
<text x="225.7" y="161.6">W04G</text>
<text x="254" y="157.4">35V</text>
<text x="270.1" y="159.9">LED</text>
<text x="276.5" y="159.9">D11</text>
<text x="41.1" y="163.5">H3</text>
<text x="129.2" y="167.6">5</text>
<text x="137" y="162.3">VB - 2,3 VA</text>
<text x="222.3" y="165.7" transform="rotate(-90 222.3 165.7)">3</text>
<text x="41.1" y="173.3">H4</text>
<text x="146" y="170">4</text>
<text x="120.4" y="174.4">~OV</text>
<text x="129.2" y="174.9">6</text>
<text x="200.9" y="176.9">~18V</text>
<text x="41.1" y="183">H5</text>
<text x="129.2" y="182.2">7</text>
<text x="119.9" y="189.1">~OV</text>
<text x="129.2" y="189.5">8</text>
<text x="137" y="191.6">2x18V&gt;230V</text>
<text x="146" y="187.1">1</text>
<text x="157" y="186.6">ac-OV</text>
<text x="137" y="194">VB - 2,3 VA</text>
<text x="200.4" y="194">Size</text>
<text x="210.1" y="194">Document Number</text>
<text x="210.1" y="196.4">K.U. Nijmegen, E-HEF 2005-04-P7</text>
<text x="280.8" y="194">Rev</text>
<text x="200.4" y="201.3">Date:</text>
<text x="210.1" y="201.3">Wednesday, January 24, 2007</text>
<text x="249.1" y="201.3">Sheet</text>
<text x="261.3" y="201.3">1</text>
<text x="268.6" y="201.3">of</text>
<text x="276" y="201.3">1</text>
</g>
<g font-size="1.7">
<text x="27.8" y="6">7</text>
<text x="67.8" y="6">6</text>
<text x="107.9" y="6">5</text>
<text x="147.9" y="6">4</text>
<text x="188" y="6">3</text>
<text x="228" y="6">2</text>
<text x="268.1" y="6">1</text>
<text x="5.9" y="27.7">E</text>
<text x="288.8" y="27.7">E</text>
<text x="5.9" y="66.7">D</text>
<text x="288.8" y="66.7">D</text>
<text x="5.9" y="105.7">C</text>
<text x="288.8" y="105.7">C</text>
<text x="5.9" y="144.7">B</text>
<text x="288.8" y="144.7">B</text>
<text x="5.9" y="183.7">A</text>
<text x="288.8" y="183.7">A</text>
<text x="27.8" y="203.5">7</text>
<text x="67.8" y="203.5">6</text>
<text x="107.9" y="203.5">5</text>
<text x="147.9" y="203.5">4</text>
<text x="188" y="203.5">3</text>
<text x="228" y="203.5">2</text>
<text x="268.1" y="203.5">1</text>
</g>
</svg>
